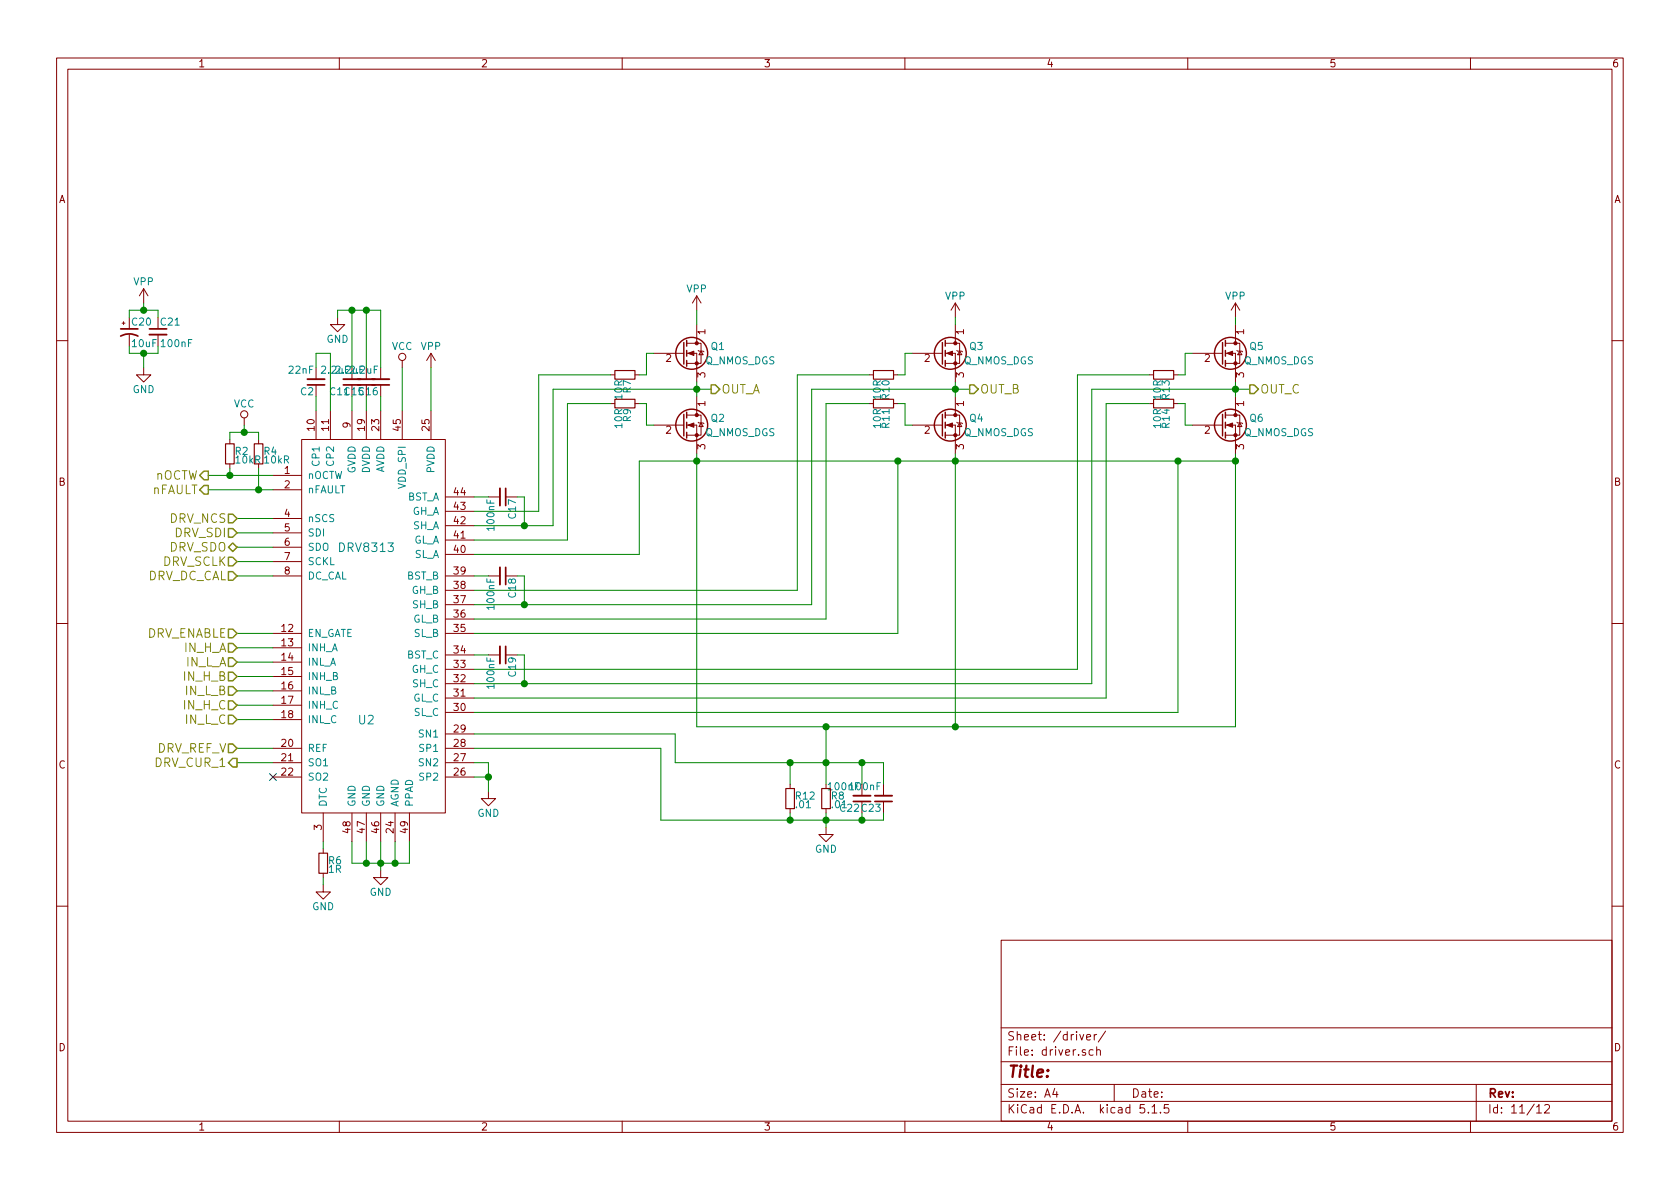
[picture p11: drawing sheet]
<svg xmlns="http://www.w3.org/2000/svg" width="297mm" height="210mm" viewBox="0 0 297 210" stroke-linecap="round" stroke-linejoin="round" font-family="sans-serif">
<g fill="none" stroke="#840000" stroke-width=".18">
<path d="M10 10.3h277v189.9h-277zM12 12.2h273v186.1h-273zM60 10.3v1.9M110 10.3v1.9M160 10.3v1.9M210 10.3v1.9M260 10.3v1.9M21.6 57.1h.5M21.8 56.9v.5M22.9 59.2v2M25.4 51l-.8 1.3M25.4 51v2.6"/>
<path d="M25.4 51l.8 1.3M27.9 59.2v2M59.7 56.1v1.3h1.3l-1.3 1.3-1.3-1.3h1.3M123.2 52.3l-.8 1.3M123.2 52.3v2.6M123.2 57.4v3.3M123.2 52.3l.8 1.3M168.9 53.6l-.8 1.3M168.9 53.6v2.5M168.9 57.4v3.3M168.9 53.6l.8 1.3M218.4 53.6l-.7 1.3"/>
<path d="M218.4 53.6v2.5M218.4 57.4v3.3M218.4 53.6l.8 1.3M10 60.2h2M25.4 65v1.3h1.3l-1.3 1.3-1.3-1.3h1.3M40.6 77.7v.8M43.2 73.9v1.3M45.7 77.7v.8M53.3 77.7h25.4v66.1h-25.4zM55.9 65v2.1M55.9 72.6v5.1M58.4 72.6v5.1"/>
<path d="M62.2 65v2.1M62.2 72.6v5.1M64.8 65v2.1M64.8 72.6v5.1M67.3 65v2.1M67.3 68.1v2M67.3 72.6v5.1M71.1 63.7v1.3M71.1 72.6v5.1M76.2 62.5l-.8 1.2M76.2 62.5v2.5M76.2 72.6v5.1"/>
<path d="M76.2 62.5l.8 1.2M107.9 71.4h.8M107.9 66.3h.8M112.3 71.4h.7M112.3 66.3h.7M115.6 62.5h5.3M115.6 75.2h5.3M121.4 62.5h1.8v5.1M121.4 75.2h1.8v5.1M121.4 60.7h1.8M121.4 73.4h1.8M123.2 60.7h.8v3.6h-2.6"/>
<path d="M123.2 73.4h.8v3.6h-2.6M123.2 70.1v3.3M123.4 62l.2 .1h.7l.2 .1M123.4 74.7l.2 .1h.7l.2 .1M124 62.1l.3 .6h-.7zM124 74.8l.3 .6h-.7zM153.7 71.4h.7M153.7 66.3h.7M158 71.4h.7M158 66.3h.7M161.3 62.5h5.3M161.3 75.2h5.3"/>
<path d="M167.1 62.5h1.8v5.1M167.1 75.2h1.8v5.1M167.1 60.7h1.8M167.1 73.4h1.8M168.9 60.7h.8v3.6h-2.6M168.9 73.4h.8v3.6h-2.6M168.9 70.1v3.3M169.2 62l.1 .1h.8l.1 .1M169.2 74.7l.1 .1h.8l.1 .1M169.7 62.1l.4 .6h-.8zM169.7 74.8l.4 .6h-.8zM203.2 71.4h.8"/>
<path d="M203.2 66.3h.8M207.5 71.4h.8M207.5 66.3h.8M210.8 62.5h5.4M210.8 75.2h5.4M216.7 62.5h1.7v5.1M216.7 75.2h1.7v5.1M216.7 60.7h1.7M216.7 73.4h1.7M218.4 73.4h.8v3.6h-2.5M218.4 60.7h.8v3.6h-2.5M218.4 70.1v3.3"/>
<path d="M218.7 74.7l.1 .1h.8l.1 .1M218.7 62l.1 .1h.8l.1 .1M219.2 74.8l.4 .6h-.8zM219.2 62.1l.4 .6h-.8zM285 60.2h2M40.6 82v.8M45.7 82v.8M48.3 84.1h5M48.3 86.6h5M48.3 91.7h5M48.3 94.2h5M48.3 96.8h5"/>
<path d="M48.3 99.3h5M78.7 98h5.1M78.7 95.5h5.1M78.7 93h5.1M78.7 90.4h5.1M78.7 87.9h5.1M86.4 87.9h2M10 110.3h2M48.3 112h5M48.3 114.5h5M48.3 117.1h5M48.3 119.6h5"/>
<path d="M48.3 101.8h5M78.7 115.8h5.1M78.7 112h5.1M78.7 118.4h5.1M78.7 109.5h5.1M78.7 106.9h5.1M78.7 104.4h5.1M78.7 101.8h5.1M86.4 115.8h2M86.4 101.8h2M285 110.3h2M48.3 122.2h5"/>
<path d="M48.3 124.7h5M48.3 127.2h5M48.3 132.3h5M48.3 134.9h5M48.3 137.4h5M78.7 132.3h5.1M78.7 134.9h5.1M78.7 137.4h5.1M78.7 129.8h5.1M78.7 126h5.1M78.7 123.4h5.1M78.7 120.9h5.1"/>
<path d="M86.4 139.9v1.3h1.2l-1.2 1.3-1.3-1.3h1.3M139.7 138.7v.7M146 138.7v.7M152.4 138.7v2M156.2 138.7v2M57.1 156.5v1.2h1.3l-1.3 1.3-1.2-1.3h1.2M57.1 143.8v5M57.1 150.1v.8M57.1 154.4v.8M62.2 143.8v5M64.8 143.8v5M67.3 153.9v1.3h1.3l-1.3 1.3-1.3-1.3h1.3"/>
<path d="M67.3 143.8v5M69.8 143.8v5M72.4 143.8v5M139.7 143v.8M146 146.3v1.3h1.3l-1.3 1.2-1.2-1.2h1.2M146 143v.8M156.2 141.7v2.1M10 160.2h2M177 166.3h108v32h-108zM285 160.2h2M60 198.3v1.9M110 198.3v1.9"/>
<path d="M160 198.3v1.9M177 194.8h108M177 191.8h108M177 187.8h108M177 181.8h108M186.5 192.5l-.4 1h1M186.8 193v1M192.1 183.4l.7-.1v-.3l-.5-.1-.2 .2 .1 .7h.6M193.3 185.7l-.5-.1-.2 .3 .1 .6h.6M193.5 182.9v1M193.9 185.7h.1a.37 .37 0 0 1 .6 .1v.8M193.9 182.9l-.4 .3"/>
<path d="M193.9 185.1v1.5M195.5 182.3l-1.3 2M197 191.8v3M202.3 195.3h-.7l-.1 .7 .3-.1 .5 .1 .1 .2-.1 .5-.2 .1-.6-.1M203 196.7v.1M203.7 195.8l.4-.5v1.5M203.7 196.8h.8M205.2 196.7v.1M206.6 195.3h-.7l-.1 .7 .2-.1 .6 .1 .1 .2-.1 .5-.2 .1-.6-.1M210 198.3v1.9M260 198.3v1.9M261 191.8v6.5"/>
<path d="M271.7 195.8l.4-.5v1.5M271.7 196.8h.8M273.1 195.5l.2-.2h.4l.2 .2 .1 .3-.1 .2-.9 .8h1"/>
<circle cx="43.2" cy="73.3" r=".63"/>
<circle cx="71.1" cy="63.1" r=".63"/>
</g>
<path d="M26.4 59.2h3.1M54.4 67.1h3M60.7 67.1h8.1M88.4 86.4v3M88.4 100.3v3.1M88.4 114.3v3M150.9 140.7h3M154.7 140.7h3" fill="none" stroke="#840000" stroke-width=".33"/>
<path d="M21.3 59.4a3.2 3.2 0 0 1 3.1 0M21.3 58.2h3.1M26.4 58.2h3.1M54.4 68.1h3M60.7 68.1h8.1M89.4 86.4v3M89.4 100.3v3.1M89.4 114.3v3M150.9 141.7h3M154.7 141.7h3" fill="none" stroke="#840000" stroke-width=".3"/>
<path d="M39.9 78.5h1.5v3.5h-1.5zM45 78.5h1.5v3.5h-1.5zM108.7 65.5h3.6v1.6h-3.6zM108.7 70.6h3.6v1.5h-3.6zM154.4 65.5h3.6v1.6h-3.6zM154.4 70.6h3.6v1.5h-3.6zM204 70.6h3.5v1.5h-3.5zM204 65.5h3.5v1.6h-3.5zM138.9 139.4h1.6v3.6h-1.6zM145.3 139.4h1.5v3.6h-1.5zM56.4 150.9h1.5v3.5h-1.5z" fill="none" stroke="#840000" stroke-width=".2"/>
<g fill="none" stroke="#840000" stroke-width=".25">
<path d="M120.9 60.6v3.8M120.9 73.3v3.8M121.4 60.2v1M121.4 62v1M121.4 63.7v1.1M121.4 72.9v1M121.4 74.7v1M121.4 76.4v1.1M166.6 60.6v3.8M166.6 73.3v3.8M167.1 60.2v1M167.1 62v1"/>
<path d="M167.1 63.7v1.1M167.1 72.9v1M167.1 74.7v1M167.1 76.4v1.1M216.2 73.3v3.8M216.2 60.6v3.8M216.7 60.2v1M216.7 62v1M216.7 63.7v1.1M216.7 72.9v1M216.7 74.7v1M216.7 76.4v1.1"/>
<circle cx="122.3" cy="75.2" r="2.82"/>
<circle cx="122.3" cy="62.5" r="2.82"/>
<circle cx="168" cy="75.2" r="2.82"/>
<circle cx="168" cy="62.5" r="2.82"/>
<circle cx="217.6" cy="75.2" r="2.82"/>
<circle cx="217.6" cy="62.5" r="2.82"/>
</g>
<g fill="#840000" stroke="#840000" stroke-width=".18">
<path d="M121.7 62.5l1-.4v.8z"/>
<path d="M121.7 75.2l1-.4v.8z"/>
<path d="M167.4 62.5l1-.4v.8z"/>
<path d="M167.4 75.2l1-.4v.8z"/>
<path d="M216.9 75.2l1-.4v.8z"/>
<path d="M216.9 62.5l1-.4v.8z"/>
<circle cx="123.2" cy="64.3" r=".28"/>
<circle cx="123.2" cy="60.7" r=".28"/>
<circle cx="123.2" cy="77" r=".28"/>
<circle cx="123.2" cy="73.4" r=".28"/>
<circle cx="168.9" cy="64.3" r=".28"/>
<circle cx="168.9" cy="60.7" r=".28"/>
<circle cx="168.9" cy="77" r=".28"/>
<circle cx="168.9" cy="73.4" r=".28"/>
<circle cx="218.4" cy="77" r=".28"/>
<circle cx="218.4" cy="73.4" r=".28"/>
<circle cx="218.4" cy="64.3" r=".28"/>
<circle cx="218.4" cy="60.7" r=".28"/>
</g>
<g fill="none" stroke="#008400" stroke-width=".18">
<path d="M22.9 56.1v-1.2h5v1.2M25.4 53.6v1.3M59.7 56.1v-1.2h7.6v10.1M62.2 54.9v10.1M64.8 54.9v10.1M123.2 54.9v2.5M168.9 56.1v1.3M218.4 56.1v1.3M22.9 61.2v1.3h5v-1.3M25.4 62.5v2.5M40.6 77.7v-1.3h5.1v1.3M43.2 75.2v1.2"/>
<path d="M55.9 65v-2.5h2.5v10.1M55.9 70.1v2.5M62.2 70.1v2.5M64.8 70.1v2.5M67.3 70.1v2.5M71.1 65v7.6M76.2 65v7.6M107.9 71.4h-7.6v24.1h-16.5M107.9 66.3h-12.7v24.1h-11.4M113 71.4h1.3v3.8h1.3M115.6 62.5h-1.3v3.8h-1.3M123.2 67.6v2.5"/>
<path d="M125.7 68.8h-27.9v24.2h-14M153.7 71.4h-7.7v38.1h-62.2M153.7 66.3h-12.7v38.1h-57.2M158.7 71.4h1.3v3.8h1.3M161.3 62.5h-1.3v3.8h-1.3M168.9 67.6v2.5M171.4 68.8h-27.9v38.1h-59.7M203.2 71.4h-7.6v52h-111.8M203.2 66.3h-12.7v52.1h-106.7M208.3 71.4h1.2v3.8h1.3M210.8 62.5h-1.3v3.8h-1.2M218.4 67.6v2.5"/>
<path d="M221 68.8h-28v52.1h-109.2M36.8 84.1h11.5M36.8 86.6h11.5M40.6 82.8v1.3M41.9 91.7h6.4M41.9 94.2h6.4M41.9 96.8h6.4M41.9 99.3h6.4M45.7 82.8v3.8M83.8 87.9h2.6M91.4 87.9h1.3v5.1M123.2 80.3v48.2h95.2v-48.2"/>
<path d="M158.7 81.5v30.5h-74.9M168.9 80.3v48.2M208.3 81.5v44.5h-124.5M218.4 81.5h-105.4v16.5h-29.2M41.9 112h6.4M41.9 101.8h6.4M41.9 119.6h6.4M41.9 114.5h6.4M41.9 117.1h6.4M83.8 101.8h2.6M83.8 115.8h2.6M91.4 101.8h1.3v5.1"/>
<path d="M91.4 115.8h1.3v5.1M41.9 132.3h6.4M41.9 122.2h6.4M41.9 124.7h6.4M41.9 127.2h6.4M41.9 134.9h6.4M83.8 132.3h33v12.7h39.4v-1.2M83.8 129.8h35.6v5.1h36.8v3.8M83.8 134.9h2.6v5M83.8 137.4h2.6M139.7 134.9v3.8M146 128.5v10.2"/>
<path d="M152.4 134.9v3.8M57.1 148.8v1.3M57.1 155.2v1.3M62.2 148.8v3.8h10.2v-3.8M64.8 148.8v3.8M67.3 148.8v5.1M69.8 148.8v3.8M139.7 143.8v1.2M146 143.8v2.5M152.4 143.8v1.2"/>
</g>
<g fill="none" stroke="#848400" stroke-width=".25">
<path d="M125.7 68.1h.8l.8 .7-.8 .8h-.8zM171.4 68.1h.8l.8 .7-.8 .8h-.8zM221 68.1h.7l.8 .7-.8 .8h-.7zM36.1 83.3h.7v1.5h-.7l-.8-.7zM36.1 85.8h.7v1.6h-.7l-.8-.8zM40.4 93.5h.7l.8 .7-.8 .8h-.7zM40.4 90.9h.7l.8 .8-.8 .8h-.7zM40.4 96.8l.7-.8 .8 .8-.8 .7zM40.4 98.5h.7l.8 .8-.8 .8h-.7zM40.4 118.9h.7l.8 .7-.8 .8h-.7zM40.4 111.2h.7l.8 .8-.8 .8h-.7zM40.4 113.8h.7l.8 .7-.8 .8h-.7z"/>
<path d="M40.4 116.3h.7l.8 .8-.8 .8h-.7zM40.4 101.1h.7l.8 .7-.8 .8h-.7zM40.4 121.4h.7l.8 .8-.8 .7h-.7zM40.4 126.5h.7l.8 .7-.8 .8h-.7zM40.4 123.9h.7l.8 .8-.8 .8h-.7zM40.4 131.6h.7l.8 .7-.8 .8h-.7zM40.4 134.9l.7-.8h.8v1.5h-.8z"/>
</g>
<g fill="#008400" stroke="#008400" stroke-width=".25">
<circle cx="139.7" cy="145" r=".51"/>
<circle cx="168.9" cy="68.8" r=".51"/>
<circle cx="152.4" cy="145" r=".51"/>
<circle cx="218.4" cy="68.8" r=".51"/>
<circle cx="25.4" cy="62.5" r=".51"/>
<circle cx="25.4" cy="54.9" r=".51"/>
<circle cx="64.8" cy="54.9" r=".51"/>
<circle cx="62.2" cy="54.9" r=".51"/>
<circle cx="146.1" cy="145" r=".51"/>
<circle cx="146.1" cy="134.9" r=".51"/>
<circle cx="92.7" cy="120.9" r=".51"/>
<circle cx="92.7" cy="106.9" r=".51"/>
<circle cx="43.2" cy="76.4" r=".51"/>
<circle cx="40.6" cy="84.1" r=".51"/>
<circle cx="45.7" cy="86.6" r=".51"/>
<circle cx="86.4" cy="137.4" r=".51"/>
<circle cx="152.4" cy="134.9" r=".51"/>
<circle cx="158.8" cy="81.5" r=".51"/>
<circle cx="123.2" cy="81.5" r=".51"/>
<circle cx="208.3" cy="81.5" r=".51"/>
<circle cx="64.8" cy="152.6" r=".51"/>
<circle cx="67.3" cy="152.6" r=".51"/>
<circle cx="168.9" cy="81.5" r=".51"/>
<circle cx="146.1" cy="128.5" r=".51"/>
<circle cx="69.9" cy="152.6" r=".51"/>
<circle cx="168.9" cy="128.5" r=".51"/>
<circle cx="218.4" cy="81.5" r=".51"/>
<circle cx="139.7" cy="134.9" r=".51"/>
<circle cx="92.7" cy="93" r=".51"/>
<circle cx="123.2" cy="68.8" r=".51"/>
</g>
<path d="M47.7 136.8l1.2 1.2M48.9 136.8l-1.2 1.2" fill="none" stroke="#000084" stroke-width=".18"/>
<text font-size="2.8" fill="#840000" x="178" y="190.5">Title:</text>
<g font-size="2.1" fill="#848400">
<text x="127.5" y="69.6">OUT_A</text>
<text x="173.2" y="69.6">OUT_B</text>
<text x="222.8" y="69.6">OUT_C</text>
<text x="26.8" y="87.4">nFAULT</text>
<text x="27.3" y="84.8">nOCTW</text>
<text x="30" y="92.5">DRV_NCS</text>
<text x="30.9" y="95">DRV_SDI</text>
<text x="28.7" y="100.1">DRV_SCLK</text>
<text x="29.9" y="97.5">DRV_SDO</text>
<text x="25.9" y="102.6">DRV_DC_CAL</text>
<text x="25.8" y="112.8">DRV_ENABLE</text>
<text x="32.6" y="115.3">IN_H_A</text>
<text x="32.8" y="117.9">IN_L_A</text>
<text x="32.6" y="120.4">IN_H_B</text>
<text x="32.6" y="125.5">IN_H_C</text>
<text x="32.8" y="122.9">IN_L_B</text>
<text x="32.8" y="128">IN_L_C</text>
<text x="27.5" y="135.6">DRV_CUR_1</text>
<text x="27.6" y="133.1">DRV_REF_V</text>
</g>
<g font-size="2.1" fill="#008484">
<text x="60.2" y="97.6">DRV8313</text>
<text x="63.4" y="128.1">U2</text>
</g>
<g font-size="2.1" fill="#840000">
<text x="178" y="184">Sheet: /driver/</text>
<text x="178" y="186.7">File: driver.sch</text>
<text x="178" y="196.9">KiCad E.D.A. kicad 5.1.5</text>
<text x="178" y="194.1">Size: A4</text>
<text x="200" y="194.1">Date:</text>
<text x="263" y="194.1">Rev:</text>
<text x="263" y="196.9">Id: 11/12</text>
</g>
<g font-size="1.8" fill="#840000">
<text x="35" y="11.9">1</text>
<text x="85" y="11.9">2</text>
<text x="135" y="11.9">3</text>
<text x="185" y="11.9">4</text>
<text x="235" y="11.9">5</text>
<text x="285" y="11.9">6</text>
<text x="10.4" y="35.9">A</text>
<text x="285.4" y="35.9">A</text>
<text x="124.7" y="59.2" transform="rotate(-90 124.7 59.2)">1</text>
<text x="170.4" y="59.2" transform="rotate(-90 170.4 59.2)">1</text>
<text x="220" y="59.2" transform="rotate(-90 220 59.2)">1</text>
<text x="117.8" y="64">2</text>
<text x="163.5" y="64">2</text>
<text x="213" y="64">2</text>
<text x="124.7" y="71.9" transform="rotate(-90 124.7 71.9)">1</text>
<text x="124.7" y="66.8" transform="rotate(-90 124.7 66.8)">3</text>
<text x="170.4" y="71.9" transform="rotate(-90 170.4 71.9)">1</text>
<text x="170.4" y="66.8" transform="rotate(-90 170.4 66.8)">3</text>
<text x="220" y="71.9" transform="rotate(-90 220 71.9)">1</text>
<text x="220" y="66.8" transform="rotate(-90 220 66.8)">3</text>
<text x="55.6" y="76.1" transform="rotate(-90 55.6 76.1)">10</text>
<text x="58.2" y="76.1" transform="rotate(-90 58.2 76.1)">11</text>
<text x="62" y="75.7" transform="rotate(-90 62 75.7)">9</text>
<text x="64.5" y="76.1" transform="rotate(-90 64.5 76.1)">19</text>
<text x="67.1" y="76.1" transform="rotate(-90 67.1 76.1)">23</text>
<text x="70.9" y="76.1" transform="rotate(-90 70.9 76.1)">45</text>
<text x="75.9" y="76.1" transform="rotate(-90 75.9 76.1)">25</text>
<text x="117.8" y="76.7">2</text>
<text x="163.5" y="76.7">2</text>
<text x="213" y="76.7">2</text>
<text x="50.3" y="83.8">1</text>
<text x="124.7" y="79.5" transform="rotate(-90 124.7 79.5)">3</text>
<text x="170.4" y="79.5" transform="rotate(-90 170.4 79.5)">3</text>
<text x="220" y="79.5" transform="rotate(-90 220 79.5)">3</text>
<text x="10.4" y="85.9">B</text>
<text x="50.3" y="86.4">2</text>
<text x="80.3" y="87.6">44</text>
<text x="285.4" y="85.9">B</text>
<text x="50.3" y="91.4">4</text>
<text x="50.3" y="94">5</text>
<text x="80.3" y="95.2">41</text>
<text x="80.3" y="92.7">42</text>
<text x="80.3" y="90.2">43</text>
<text x="50.3" y="96.5">6</text>
<text x="50.3" y="99.1">7</text>
<text x="50.3" y="101.6">8</text>
<text x="80.3" y="101.6">39</text>
<text x="80.3" y="97.8">40</text>
<text x="80.3" y="106.7">37</text>
<text x="80.3" y="104.1">38</text>
<text x="49.8" y="111.8">12</text>
<text x="80.3" y="111.8">35</text>
<text x="80.3" y="109.2">36</text>
<text x="49.8" y="114.3">13</text>
<text x="49.8" y="116.8">14</text>
<text x="49.8" y="119.4">15</text>
<text x="80.3" y="118.1">33</text>
<text x="80.3" y="115.6">34</text>
<text x="49.8" y="121.9">16</text>
<text x="49.8" y="124.5">17</text>
<text x="80.3" y="125.7">30</text>
<text x="80.3" y="123.2">31</text>
<text x="80.3" y="120.6">32</text>
<text x="49.8" y="127">18</text>
<text x="80.3" y="129.5">29</text>
<text x="10.4" y="135.9">C</text>
<text x="49.8" y="132.1">20</text>
<text x="49.8" y="134.6">21</text>
<text x="49.8" y="137.2">22</text>
<text x="80.3" y="137.2">26</text>
<text x="80.3" y="134.6">27</text>
<text x="80.3" y="132.1">28</text>
<text x="285.4" y="135.9">C</text>
<text x="56.9" y="146.8" transform="rotate(-90 56.9 146.8)">3</text>
<text x="62" y="147.3" transform="rotate(-90 62 147.3)">48</text>
<text x="64.5" y="147.3" transform="rotate(-90 64.5 147.3)">47</text>
<text x="67.1" y="147.3" transform="rotate(-90 67.1 147.3)">46</text>
<text x="69.6" y="147.3" transform="rotate(-90 69.6 147.3)">24</text>
<text x="72.1" y="147.3" transform="rotate(-90 72.1 147.3)">49</text>
<text x="10.4" y="185.9">D</text>
<text x="285.4" y="185.9">D</text>
<text x="35" y="199.9">1</text>
<text x="85" y="199.9">2</text>
<text x="135" y="199.9">3</text>
<text x="185" y="199.9">4</text>
<text x="235" y="199.9">5</text>
<text x="285" y="199.9">6</text>
</g>
<g font-size="1.8" fill="#008484">
<text x="23.6" y="50.5">VPP</text>
<text x="121.4" y="51.7">VPP</text>
<text x="167.2" y="53">VPP</text>
<text x="216.7" y="53">VPP</text>
<text x="23.4" y="57.6">C20</text>
<text x="28.5" y="57.6">C21</text>
<text x="23.4" y="61.4">10uF 100nF</text>
<text x="57.7" y="60.6">GND</text>
<text x="69.3" y="61.9">VCC</text>
<text x="74.4" y="61.9">VPP</text>
<text x="124.7" y="64.4">Q_NMOS_DGS</text>
<text x="125.8" y="61.9">Q1</text>
<text x="170.4" y="64.4">Q_NMOS_DGS</text>
<text x="171.5" y="61.9">Q3</text>
<text x="219.9" y="64.4">Q_NMOS_DGS</text>
<text x="221" y="61.9">Q5</text>
<text x="23.4" y="69.5">GND</text>
<text x="51.2" y="66.1">22nF</text>
<text x="53.2" y="69.9">C2</text>
<text x="56.9" y="66.1">2.2uF 2.2uF</text>
<text x="58.4" y="69.9">C11C15C16</text>
<text x="59.5" y="66.1">2.2uF</text>
<text x="110" y="70.6" transform="rotate(-90 110 70.6)">10R</text>
<text x="111.6" y="69.5" transform="rotate(-90 111.6 69.5)">R7</text>
<text x="155.8" y="70.6" transform="rotate(-90 155.8 70.6)">10R</text>
<text x="157.3" y="70.6" transform="rotate(-90 157.3 70.6)">R10</text>
<text x="205.3" y="70.6" transform="rotate(-90 205.3 70.6)">10R</text>
<text x="206.8" y="70.6" transform="rotate(-90 206.8 70.6)">R13</text>
<text x="41.3" y="72.1">VCC</text>
<text x="110" y="75.7" transform="rotate(-90 110 75.7)">10R</text>
<text x="111.6" y="74.6" transform="rotate(-90 111.6 74.6)">R9</text>
<text x="124.7" y="77.1">Q_NMOS_DGS</text>
<text x="125.8" y="74.6">Q2</text>
<text x="155.8" y="75.7" transform="rotate(-90 155.8 75.7)">10R</text>
<text x="157.3" y="75.7" transform="rotate(-90 157.3 75.7)">R11</text>
<text x="170.4" y="77.1">Q_NMOS_DGS</text>
<text x="171.5" y="74.6">Q4</text>
<text x="205.3" y="75.7" transform="rotate(-90 205.3 75.7)">10R</text>
<text x="206.8" y="75.7" transform="rotate(-90 206.8 75.7)">R14</text>
<text x="219.9" y="77.1">Q_NMOS_DGS</text>
<text x="221" y="74.6">Q6</text>
<text x="41.6" y="80.4">R2</text>
<text x="41.7" y="82">10kR</text>
<text x="46.7" y="80.4">R4</text>
<text x="46.8" y="82">10kR</text>
<text x="56.5" y="82.2" transform="rotate(-90 56.5 82.2)">CP1</text>
<text x="59.1" y="82.2" transform="rotate(-90 59.1 82.2)">CP2</text>
<text x="62.9" y="83.8" transform="rotate(-90 62.9 83.8)">GVDD</text>
<text x="65.4" y="83.7" transform="rotate(-90 65.4 83.7)">DVDD</text>
<text x="67.9" y="83.7" transform="rotate(-90 67.9 83.7)">AVDD</text>
<text x="76.8" y="83.6" transform="rotate(-90 76.8 83.6)">PVDD</text>
<text x="54.4" y="84.7">nOCTW</text>
<text x="54.4" y="87.2">nFAULT</text>
<text x="71.8" y="86.3" transform="rotate(-90 71.8 86.3)">VDD_SPI</text>
<text x="71.9" y="88.5">BST_A</text>
<text x="54.4" y="92.3">nSCS</text>
<text x="54.4" y="94.9">SDI</text>
<text x="72.8" y="91.1">GH_A</text>
<text x="73" y="93.6">SH_A</text>
<text x="87.4" y="93.7" transform="rotate(-90 87.4 93.7)">100nF</text>
<text x="91.2" y="91.7" transform="rotate(-90 91.2 91.7)">C17</text>
<text x="54.4" y="97.4">SDO</text>
<text x="54.4" y="99.9">SCKL</text>
<text x="73" y="96.1">GL_A</text>
<text x="73.2" y="98.7">SL_A</text>
<text x="54.4" y="102.5">DC_CAL</text>
<text x="71.9" y="102.5">BST_B</text>
<text x="72.8" y="105">GH_B</text>
<text x="73" y="107.6">SH_B</text>
<text x="87.4" y="107.6" transform="rotate(-90 87.4 107.6)">100nF</text>
<text x="91.2" y="105.6" transform="rotate(-90 91.2 105.6)">C18</text>
<text x="54.4" y="112.6">EN_GATE</text>
<text x="73" y="110.1">GL_B</text>
<text x="73.2" y="112.6">SL_B</text>
<text x="54.4" y="115.2">INH_A</text>
<text x="54.4" y="117.7">INL_A</text>
<text x="71.9" y="116.5">BST_C</text>
<text x="72.8" y="119">GH_C</text>
<text x="91.2" y="119.6" transform="rotate(-90 91.2 119.6)">C19</text>
<text x="54.4" y="120.3">INH_B</text>
<text x="54.4" y="122.8">INL_B</text>
<text x="54.4" y="125.3">INH_C</text>
<text x="73" y="124.1">GL_C</text>
<text x="73" y="121.5">SH_C</text>
<text x="87.4" y="121.6" transform="rotate(-90 87.4 121.6)">100nF</text>
<text x="54.4" y="127.9">INL_C</text>
<text x="73.2" y="126.6">SL_C</text>
<text x="74.3" y="130.4">SN1</text>
<text x="54.4" y="133">REF</text>
<text x="54.4" y="135.5">SO1</text>
<text x="74.3" y="135.5">SN2</text>
<text x="74.4" y="133">SP1</text>
<text x="54.4" y="138">SO2</text>
<text x="57.8" y="142.7" transform="rotate(-90 57.8 142.7)">DTC</text>
<text x="62.9" y="142.7" transform="rotate(-90 62.9 142.7)">GND</text>
<text x="65.4" y="142.7" transform="rotate(-90 65.4 142.7)">GND</text>
<text x="67.9" y="142.7" transform="rotate(-90 67.9 142.7)">GND</text>
<text x="70.5" y="142.7" transform="rotate(-90 70.5 142.7)">AGND</text>
<text x="73" y="142.7" transform="rotate(-90 73 142.7)">PPAD</text>
<text x="74.4" y="138">SP2</text>
<text x="140.7" y="141.4">R12</text>
<text x="140.8" y="142.9">.01</text>
<text x="146.6" y="139.7">100nF</text>
<text x="147" y="141.4">R8</text>
<text x="147.2" y="142.9">.01</text>
<text x="148.6" y="143.6">C22</text>
<text x="150.4" y="139.7">100nF</text>
<text x="152.4" y="143.6">C23</text>
<text x="84.4" y="144.4">GND</text>
<text x="58.1" y="152.8">R6</text>
<text x="58.1" y="154.4">1R</text>
<text x="144.1" y="150.8">GND</text>
<text x="55.2" y="161">GND</text>
<text x="65.4" y="158.4">GND</text>
</g>
</svg>
